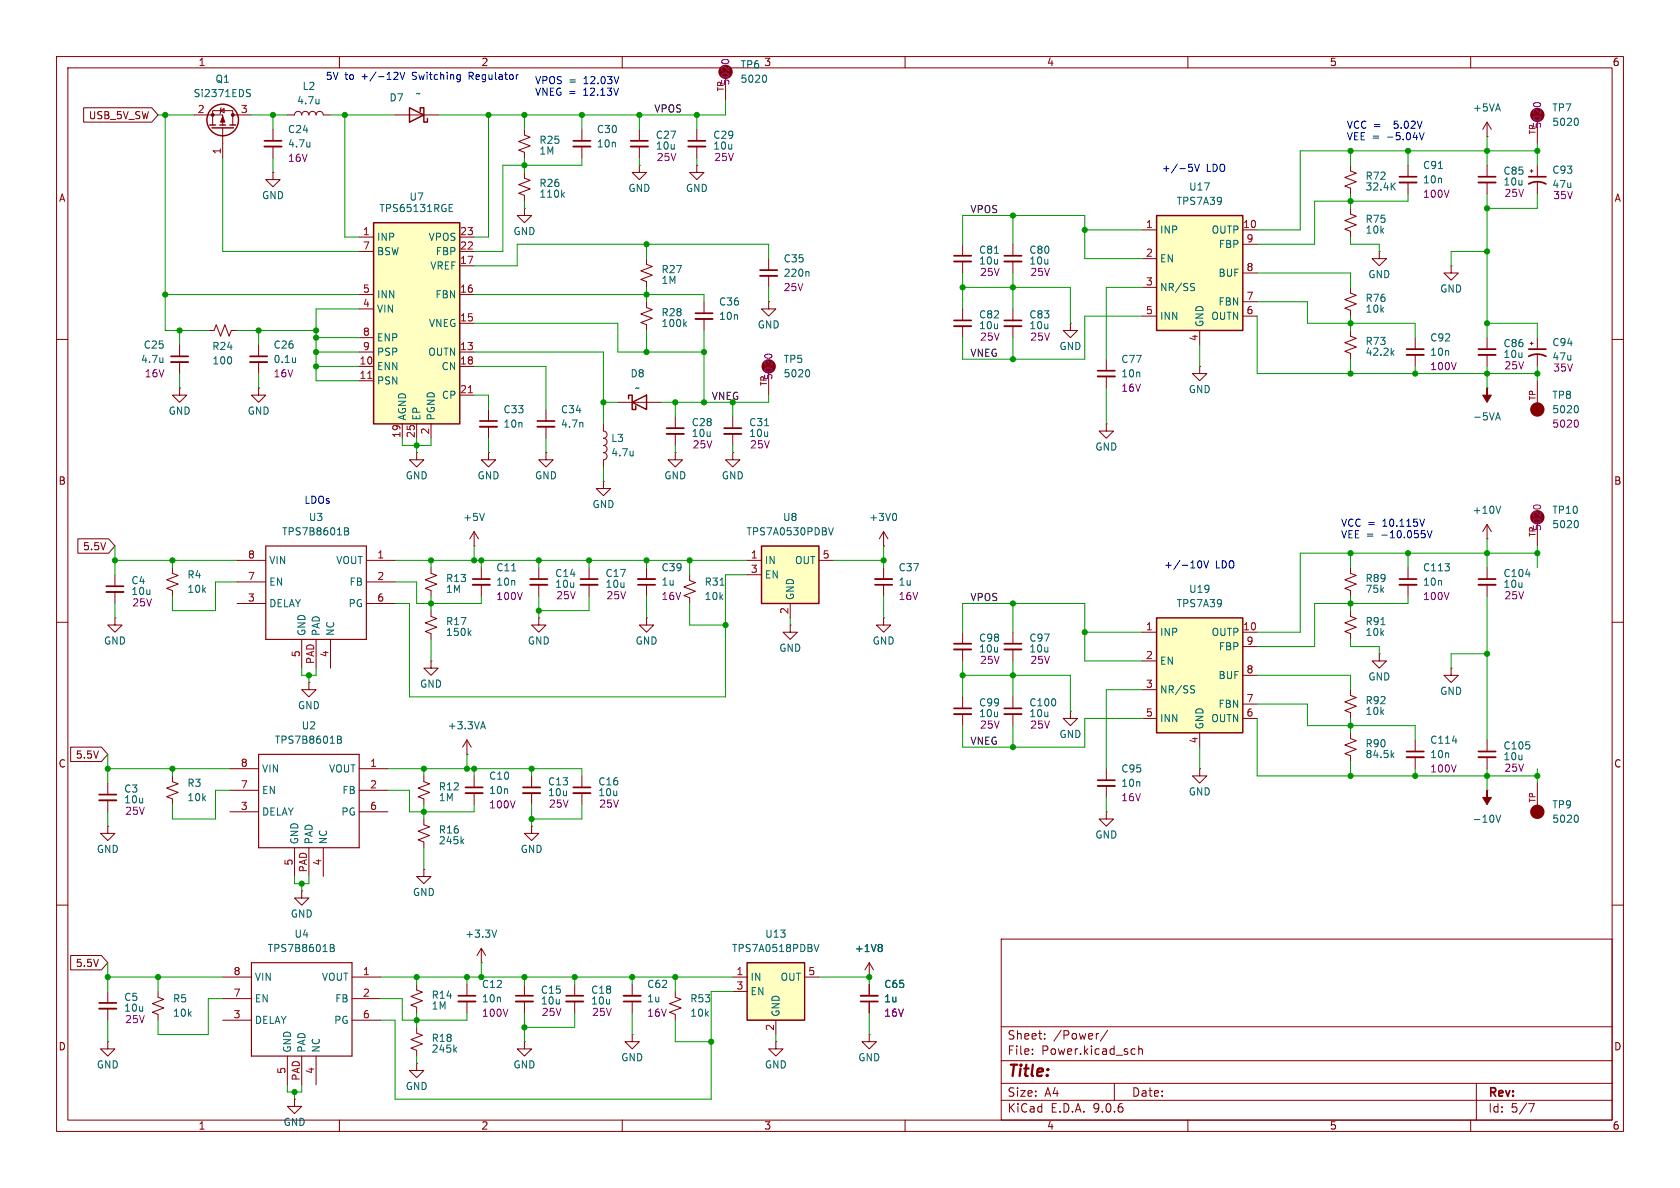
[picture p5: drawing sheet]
<svg xmlns="http://www.w3.org/2000/svg" width="297mm" height="210mm" viewBox="0 0 297 210" stroke-linecap="round" stroke-linejoin="round" font-family="sans-serif">
<g fill="none" stroke="#840000" stroke-width=".18">
<path d="M10 10h277v190h-277zM12 12h273v186h-273zM60 10v2M110 10v2M160 10v2M210 10v2M260 10v2M92.7 36.8v1.3h1.3l-1.3 1.3-1.3-1.3h1.3M92.7 36.8h.1M92.7 22.9v1l1 .4-2 .7 2 .8-2 .7 1 .4v1M92.7 30.5v1l1 .4-2 .7 2 .8-2 .8 1 .3v1.1M102.9 22.9v2"/>
<path d="M102.9 25.9v2M113 29.2v1.3h1.3l-1.3 1.3-1.2-1.3h1.2M113 29.2h.1M238.8 36.8v1l1 .4-2.1 .8 2.1 .8-2.1 .7 1.1 .4v1M238.8 29.2v1l1 .4-2.1 .8 2.1 .7-2.1 .8 1.1 .4v1M248.9 29.2v2M248.9 32.3v2M270.5 30.2h.5M270.8 30v.5M271.8 29.2v2M271.8 32.3v2M124.5 53.3v2.1"/>
<path d="M124.5 56.4v2M250.2 59.7v2M256.5 47v1.3h1.3l-1.3 1.2-1.2-1.2h1.2M256.5 47h.1M10 60h2M129.5 73.7v2M129.5 76.7v2M250.2 62.7v2.1M262.9 68.6h.1M271.8 67.3v5.1M285 60h2M262.9 95.3h.1"/>
<path d="M262.9 92.7l-.8 1.3M262.9 92.7l.8 1.3M262.9 92.7v2.6M271.8 91.4v5.1M10 110h2M139.7 110.5v1.3h1.3l-1.3 1.2-1.3-1.2h1.3M139.7 110.5h.1M238.8 100.3v1l1 .4-2.1 .8 2.1 .8-2.1 .7 1.1 .4v1M243.8 115.6v1.2h1.3l-1.3 1.3-1.2-1.3h1.2M243.8 115.6h.1M256.5 118.1v1.3h1.3l-1.3 1.3-1.2-1.3h1.2M256.5 118.1h.1"/>
<path d="M262.9 100.3v2.1M262.9 103.4v2M285 110h2M19 138.4v2.1M30.5 137.2v1l1 .4-2 .7 2 .8-2 .7 1 .4v1M54.6 120.7v1.2h1.3l-1.3 1.3-1.3-1.3h1.3M54.6 120.7h.1M74.9 137.2v1l1 .4-2 .7 2 .8-2 .7 1 .4v1M82.5 133.4h.1M82.5 130.8v2.6M82.5 130.8l-.7 1.3M82.5 130.8l.8 1.3"/>
<path d="M83.8 137.2v2M238.8 129.5v1.1l1 .3-2.1 .8 2.1 .8-2.1 .7 1.1 .4v1M238.8 121.9v1l1 .4-2.1 .8 2.1 .7-2.1 .8 1.1 .4v1M250.2 130.8v2M250.2 133.9v2M262.9 139.7h.1M271.8 138.4v5.1M19 146.1v1.2h1.3l-1.3 1.3-1.2-1.3h1.2M19 146.1h.1M19 141.5v2M53.3 157.5v1.3h1.3l-1.3 1.2-1.2-1.2h1.2M53.3 157.5h.1"/>
<path d="M74.9 144.8v1l1 .4-2 .7 2 .8-2 .8 1 .3v1.1M74.9 153.7v1.2h1.3l-1.3 1.3-1.2-1.3h1.2M74.9 153.7h.1M83.8 140.2v2M10 160h2M19 175.3v2M19 178.3v2M27.9 175.3v1l1.1 .4-2.1 .7 2.1 .8-2.1 .7 1 .4v1M39.4 172.7h5M39.4 176.5h5M62.2 172.7h5.1M62.2 176.5h5.1"/>
<path d="M73.7 174v1l1 .4-2.1 .7 2.1 .8-2.1 .8 1.1 .4v1M82.5 174v2M82.5 177v2.1M85.1 170.2h.1M85.1 167.6l-.8 1.3M85.1 167.6l.8 1.3M85.1 167.6v2.6M92.7 174v2M92.7 177v2.1M101.6 174v2M101.6 177v2.1M177 166h108v32h-108z"/>
<path d="M285 160h2M19 184.2v1.2h1.3l-1.3 1.3-1.2-1.3h1.2M19 184.2h.1M39.4 180.3h5M50.8 186.7v5.1M53.3 186.7v5.1M55.9 186.7v5.1M60 198v2M62.2 180.3h5.1M73.7 188v1.2h1.2l-1.2 1.3-1.3-1.3h1.3M73.7 188h.1M73.7 181.6v1l1 .4-2.1 .8 2.1 .7-2.1 .8 1.1 .4v1"/>
<path d="M110 198v2M160 198v2M177 194.5h108M177 191.5h108M177 187.5h108M177 181.5h108M182.5 186.3v.1M182.5 185.5v.1M184.7 183.6v.1M184.7 182.8v.1M194.2 182.7l-.2 .1M195.8 182.1l-1.3 2"/>
<path d="M197 191.5v3M200.2 185.4l.5 .1M200.7 186.3l-.5 .1M201.3 185.5l.2-.1 .4 .1 .1 .9M201.3 184.9v1.5M210 198v2M260 198v2M261 191.5v6.5M270.2 195.1h1l-.6 1.5"/>
</g>
<path d="M44.4 170.2h17.8v16.5h-17.8z" fill="none" stroke="#840000" stroke-width=".2"/>
<g fill="none" stroke="#006464" stroke-width=".18">
<path d="M99.4 34.4l.4 .5M99.8 34l-.5 .5M246.1 32.9l.6 .7M246.7 32.3l-.8 .8M254.3 29.8h.7M135.2 75.3h.7M264.5 73.9h.6M264.8 73l.4 1.2M278.7 71.7a.79 .79 0 0 1 0 1.3M265.3 89.5l-.4 1.2M278.7 92a.79 .79 0 0 1 0 1.3M269.7 101.5h.8"/>
<path d="M85.1 128.5h.6M85.4 127.6l.4 1.2M246.1 133.4l.3 .5M246.4 133.1l-.5 .5M256.8 131h.8M81.6 148.7l.4 .5M82 148.3l-.5 .5M264.5 144.1l.4 1.3 .4-1.3M278.7 144.1a.79 .79 0 0 1 0 1.3M58.4 166.9l.6 .2 .1 .2-.3 .3M58.4 167.6h.4M58.8 167.6l.3 .2v.3l-.7 .1"/>
<path d="M87.8 164.4l-.4 1.3M80.4 185.5l.3 .5M80.7 185.2l-.5 .4"/>
</g>
<g fill="none" stroke="#840000" stroke-width=".3">
<path d="M101.3 24.9h3.1M247.4 31.2h3M270.3 32.5a3.2 3.2 0 0 1 3 0M270.3 31.2h3M122.9 55.4h3.1M128 75.7h3.1M248.7 61.7h3M261.4 102.4h3M82.3 139.2h3M248.7 132.8h3M17.5 140.5h3.1M17.5 177.3h3.1"/>
<path d="M81 176h3.1M91.2 176h3M100.1 176h3"/>
</g>
<g fill="none" stroke="#840000" stroke-width=".33">
<path d="M101.3 25.9h3.1M247.4 32.3h3M122.9 56.4h3.1M128 76.7h3.1M248.7 62.7h3M261.4 103.4h3M248.7 133.9h3M17.5 141.5h3.1M82.3 140.2h3M17.5 178.3h3.1M81 177h3.1M91.2 177h3"/>
<path d="M100.1 177h3"/>
</g>
<path d="M278.7 74.2a.79 .79 0 0 1 0 1.3M271.1 89.6a.79 .79 0 0 1 1.3 0" fill="none" stroke="#840084" stroke-width=".18"/>
<g fill="#840000" stroke="#840000" stroke-width=".18">
<path d="M262.9 68.6v1.3h.8l-.8 1.2-.8-1.2h.8z"/>
<path d="M262.9 139.7v1.3h.8l-.8 1.2-.8-1.2h.8z"/>
</g>
<g fill="none" stroke="#840000" stroke-width="1.3">
<circle cx="271.8" cy="72.4" r=".63"/>
<circle cx="271.8" cy="143.5" r=".63"/>
</g>
<path d="M134.6 96.5h10.2v10.2h-10.2z" fill="#ffffc2"/>
<path d="M134.6 96.5h10.2v10.2h-10.2z" fill="none" stroke="#840000" stroke-width=".25"/>
<g fill="none" stroke="#840000" stroke-width=".18">
<path d="M113 22.9v2M113 25.9v2M123.2 29.2v1.3h1.3l-1.3 1.3-1.3-1.3h1.3M123.2 29.2h.1M123.2 22.9v2M123.2 25.9v2M262.9 24.1h.1M262.9 21.6v2.5M262.9 29.2v2M262.9 32.3v2M262.9 21.6l-.8 1.3M262.9 21.6l.8 1.3"/>
<path d="M262.9 59.7v2M271.8 59.7v2M262.9 62.7v2.1M270.5 60.7h.5M270.8 60.5v.5M271.8 62.7v2.1M73.7 80v1.3h1.2l-1.2 1.3-1.3-1.3h1.3M73.7 80h.1M132.1 99.1h2.5M144.8 99.1h2.5M132.1 101.6h2.5M139.7 106.7v2.5"/>
<path d="M156.2 109.2v1.3h1.3l-1.3 1.3-1.3-1.3h1.3M156.2 109.2h.1M238.8 108v1l1 .3-2.1 .8 2.1 .8-2.1 .7 1.1 .4v1M40.6 135.9h5.1M40.6 139.7h5.1M63.5 135.9h5.1M63.5 139.7h5.1M94 137.2v2M102.9 137.2v2M262.9 130.8v2M262.9 133.9v2M40.6 143.5h5.1"/>
<path d="M52.1 149.9v5M54.6 149.9v5M57.1 149.9v5M63.5 143.5h5.1M94 146.1v1.2h1.2l-1.2 1.3-1.3-1.3h1.3M94 146.1h.1M94 140.2v2M102.9 140.2v2M111.8 174v2M111.8 177v2.1M119.4 175.3v1l1 .4-2 .7 2 .8-2 .7 1 .4v1M153.7 172.7h.1"/>
<path d="M153.7 170.2l-.8 1.3M153.7 170.2l.7 1.3M153.7 170.2v2.5M153.7 174v2M153.7 177v2.1M92.7 184.2v1.2h1.3l-1.3 1.3-1.3-1.3h1.3M92.7 184.2h.1M111.8 182.9v1.3h1.2l-1.2 1.2-1.3-1.2h1.3M111.8 182.9h.1M153.7 182.9v1.3h1.2l-1.2 1.2-1.3-1.2h1.3M153.7 182.9h.1"/>
</g>
<path d="M146.5 93.3l.4 1.3 .4-1.3M244.1 110.4h.8M59.7 130.1l.6 .1v.3l-.2 .2M59.7 130.7h.4M60.1 130.7l.3 .3-.1 .3-.6 .1M155.7 166.9l.3 .3-.3 .3 .3 .2v.3l-.3 .2" fill="none" stroke="#006464" stroke-width=".18"/>
<path d="M111.5 24.9h3.1M121.7 24.9h3M261.4 31.2h3M261.4 61.7h3M270.3 63a3.2 3.2 0 0 1 3 0M270.3 61.7h3M92.5 139.2h3M101.3 139.2h3.1M261.4 132.8h3M110.2 177h3.1M152.1 177h3.1" fill="none" stroke="#840000" stroke-width=".3"/>
<path d="M111.5 25.9h3.1M121.7 25.9h3M261.4 32.3h3M261.4 62.7h3M261.4 133.9h3M92.5 140.2h3M101.3 140.2h3.1M110.2 176h3.1M152.1 176h3.1" fill="none" stroke="#840000" stroke-width=".33"/>
<path d="M45.7 133.4h17.8v16.5h-17.8z" fill="none" stroke="#840000" stroke-width=".2"/>
<path d="M132.1 170.2h10.1v10.1h-10.1z" fill="#ffffc2"/>
<path d="M72.4 19.1l2.5 1.2-2.5 1.3zM74.3 19.7v-.6h.6v2.5h.7v-.6M111.1 70.5v-.6h.7v2.5h.6v-.6M111.8 71.1l2.5-1.2v2.5zM132.1 170.2h10.1v10.1h-10.1z" fill="none" stroke="#840000" stroke-width=".25"/>
<g fill="none" stroke="#840000" stroke-width=".18">
<path d="M128.3 12.7v5.1M69.8 20.3h7.7M271.8 20.3v5.1M114.3 45.7v1l1 .4-2 .8 2 .7-2 .8 1 .4v1M114.3 53.3v1.1l1 .3-2 .8 2 .8-2 .7 1 .4v1M238.8 50.8v1l1 .4-2.1 .8 2.1 .7-2.1 .8 1.1 .4v1M238.8 58.4v1l1 .4-2.1 .8 2.1 .7-2.1 .8 1.1 .4v1M243.8 44.5v1.2h1.3l-1.3 1.3-1.2-1.3h1.2M243.8 44.5h.1M86.4 72.4v2M86.4 75.4v2.1M96.5 72.4v2"/>
<path d="M96.5 75.4v2.1M106.7 74.9v1.3a.64 .64 0 0 1 .6 .6 .64 .64 0 0 1-.6 .7 .64 .64 0 0 1 .6 .6 .64 .64 0 0 1-.6 .6 .64 .64 0 0 1 .6 .7 .64 .64 0 0 1-.6 .6M109.2 71.1h7.6M119.4 73.7v2M119.4 76.7v2M41.9 99.1h5.1M64.8 99.1h5M83.8 96.5h.1M83.8 94l-.7 1.3M83.8 94l.8 1.3M83.8 94v2.5M86.4 80v1.3h1.2l-1.2 1.3-1.3-1.3h1.3"/>
<path d="M86.4 80h.1M96.5 80v1.3h1.3l-1.3 1.3-1.3-1.3h1.3M96.5 80h.1M106.7 85.1v1.3h1.2l-1.2 1.2-1.3-1.2h1.3M106.7 85.1h.1M106.7 80a.64 .64 0 0 1 .6 .6 .64 .64 0 0 1-.6 .7v1.3M119.4 80v1.3h1.2l-1.2 1.3-1.3-1.3h1.3M119.4 80h.1M129.5 80v1.3h1.3l-1.3 1.3-1.2-1.3h1.2M129.5 80h.1M20.3 109.2v1.3h1.3l-1.3 1.3-1.3-1.3h1.3M20.3 109.2h.1"/>
<path d="M20.3 101.6v2M20.3 104.6v2.1M30.5 100.3v1l1 .4-2 .8 2 .8-2 .7 1 .4v1M41.9 102.9h5.1M41.9 106.7h5.1M53.3 113v5.1M55.9 113v5.1M58.4 113v5.1M64.8 102.9h5M64.8 106.7h5M248.9 100.3v2.1M248.9 103.4v2"/>
<path d="M129.5 172.7h2.6M129.5 175.3h2.6M142.2 172.7h2.6M52.1 194.3v1.3h1.2l-1.2 1.3-1.3-1.3h1.3M52.1 194.3h.1M137.2 184.2v1.2h1.2l-1.2 1.3-1.3-1.3h1.3M137.2 184.2h.1M137.2 180.3v2.6"/>
</g>
<g fill="none" stroke="#006464" stroke-width=".18">
<path d="M135.2 13.3a.79 .79 0 0 1 0 1.2M278.7 20.9a.79 .79 0 0 1 0 1.3M121 57.2l.4 .5M121.4 56.9l-.5 .5M103 74.7v.8M111.9 79.7v.9M246.1 62.3l.3 .5M246.4 62l-.5 .4M60.9 93.3l.6 .1 .1 .3-.2 .2M60.9 93.9h.5M61.4 93.9l.3 .2-.1 .3-.7 .2M85.6 90.7l-.4 1.3"/>
<path d="M111.9 80.5h.1M143.9 166.9l.5 1.3 .4-1.3"/>
</g>
<path d="M127.6 10.8a.79 .79 0 0 1 1.2 0M271.1 18.4a.79 .79 0 0 1 1.3 0" fill="none" stroke="#840084" stroke-width=".18"/>
<path d="M84.8 74.4h3.1M95 74.4h3M117.9 75.7h3M18.8 103.6h3M247.4 102.4h3" fill="none" stroke="#840000" stroke-width=".3"/>
<path d="M84.8 75.4h3.1M95 75.4h3M117.9 76.7h3M18.8 104.6h3M247.4 103.4h3" fill="none" stroke="#840000" stroke-width=".33"/>
<path d="M47 96.5h17.8v16.5h-17.8z" fill="none" stroke="#840000" stroke-width=".2"/>
<path d="M66 39.4h15.3v35.5h-15.3z" fill="#ffffc2"/>
<g fill="none" stroke="#840000" stroke-width=".25">
<path d="M37.1 22.1h1M37.5 22.6h3.8M38.9 22.1h1M40.6 22.1h1.1M66 39.4h15.3v35.5h-15.3z"/>
<circle cx="39.4" cy="21.2" r="2.79"/>
</g>
<g fill="none" stroke="#840000" stroke-width=".18">
<path d="M39 19.6l.6-.4v.7zM39.1 19.1l-.1 .1v.7l-.1 .2M34.3 20.3h5.1v1.8M37.6 22.1v-2.5h3.5v2.5M39.4 22.6v5.3M41.1 20.3h3.3M48.3 30.5v1.3h1.2l-1.2 1.2-1.3-1.2h1.3M48.3 30.5h.1M48.3 22.9v2M48.3 25.9v2M50.8 20.3h1.3a.64 .64 0 0 1 .6-.6 .64 .64 0 0 1 .6 .6 .64 .64 0 0 1 .7-.6 .64 .64 0 0 1 .6 .6 .64 .64 0 0 1 .6-.6 .64 .64 0 0 1 .7 .6 .64 .64 0 0 1 .6-.6 .64 .64 0 0 1 .6 .6h1.3M36.8 58.4h1l.4-1 .8 2 .8-2 .7 2 .4-1h1"/>
<path d="M63.5 41.9h2.5M63.5 44.5h2.5M63.5 52.1h2.5M63.5 54.6h2.5M63.5 59.7h2.5M81.3 41.9h2.5M81.3 44.5h2.5M81.3 52.1h2.5M81.3 47h2.5M81.3 57.2h2.5M31.7 68.6v1.3h1.3l-1.3 1.2-1.2-1.2h1.2M31.7 68.6h.1"/>
<path d="M31.7 61v2M31.7 64v2M45.7 68.6v1.3h1.3l-1.3 1.2-1.3-1.2h1.3M45.7 68.6h.1M45.7 61v2M45.7 64v2M63.5 62.2h2.5M63.5 64.8h2.5M63.5 67.3h2.5M71.1 74.9v2.6M73.7 74.9v2.6M76.2 74.9v2.6"/>
<path d="M81.3 62.2h2.5M81.3 64.8h2.5M81.3 69.9h2.5M76.2 100.3v1l1 .4-2 .8 2 .8-2 .7 1 .4v1M76.2 108v1l1 .3-2 .8 2 .8-2 .7 1 .4v1M76.2 116.8v1.3h1.3l-1.3 1.3-1.3-1.3h1.3M76.2 116.8h.1M85.1 100.3v2.1M85.1 103.4v2M95.2 109.2v1.3h1.3l-1.3 1.3-1.2-1.3h1.2M95.2 109.2h.1M95.2 100.3v2.1"/>
<path d="M95.2 103.4v2M104.1 100.3v2.1M104.1 103.4v2M114.3 109.2v1.3h1.3l-1.3 1.3-1.3-1.3h1.3M114.3 109.2h.1M114.3 100.3v2.1M114.3 103.4v2M121.9 101.6v1l1 .4-2 .8 2 .7-2 .8 1 .4v1M156.2 100.3v2.1M156.2 103.4v2"/>
</g>
<path d="M65 66.9h.7M82.8 69.4h.7" fill="none" stroke="#a90000" stroke-width=".18"/>
<g fill="none" stroke="#006464" stroke-width=".18">
<path d="M43.8 16.4l.3 .1 .2 .3-.3 .3h-.3M43.8 15.8l.5 .1M56.4 17.5v.9M56.4 18.2l-.1 .1M54.8 25.1v.9M54.8 25.9h-.1M79.4 36.7h.4M79.4 37.4h.6M79.4 36.1h.6M28.8 63.2v.9M28.8 64h-.1M52.2 63.2v.9"/>
<path d="M52.2 64h.1M82.9 111.9l.4 .4M83.3 111.5l-.5 .5M90.5 100.9h.7M127.3 103.4h.7"/>
</g>
<path d="M46.7 24.9h3.1M30.2 63h3.1M44.2 63h3M83.6 102.4h3M93.7 102.4h3.1M102.6 102.4h3.1M112.8 103.4h3M154.7 103.4h3" fill="none" stroke="#840000" stroke-width=".3"/>
<path d="M46.7 25.9h3.1M30.2 64h3.1M44.2 64h3M83.6 103.4h3M93.7 103.4h3.1M102.6 103.4h3.1M112.8 102.4h3M154.7 102.4h3" fill="none" stroke="#840000" stroke-width=".33"/>
<g fill="#840000" stroke="#840000" stroke-width=".18">
<path d="M39.4 20.6l.4 1h-.8z"/>
<circle cx="41.1" cy="20.3" r=".25"/>
<circle cx="37.6" cy="20.3" r=".25"/>
</g>
<path d="M204.5 38.1h15.2v20.3h-15.2z" fill="#ffffc2"/>
<path d="M204.5 38.1h15.2v20.3h-15.2z" fill="none" stroke="#840000" stroke-width=".25"/>
<g fill="none" stroke="#840000" stroke-width=".18">
<path d="M170.2 43.2v2M170.2 46.2v2.1M170.2 54.6v2M170.2 57.7v2M179.1 43.2v2M179.1 46.2v2.1M179.1 54.6v2M179.1 57.7v2M189.2 57.2v1.2h1.3l-1.3 1.3-1.2-1.3h1.2M189.2 57.2h.1M201.9 40.6h2.6M201.9 45.7h2.6"/>
<path d="M201.9 50.8h2.6M201.9 55.9h2.6M212.1 58.4v2.6M219.7 40.6h2.5M219.7 55.9h2.5M219.7 43.2h2.5M219.7 48.3h2.5M219.7 53.3h2.5M195.6 74.9v1.3h1.2l-1.2 1.3-1.3-1.3h1.3M195.6 74.9h.1M195.6 63.5v2M195.6 66.5v2.1"/>
<path d="M212.1 64.8v1.2h1.3l-1.3 1.3-1.3-1.3h1.3M212.1 64.8h.1M156.2 96.5h.1M156.2 94l-.8 1.3M156.2 94l.8 1.3M156.2 94v2.5M179.1 111.8v2M179.1 114.8v2M170.2 123.2v2M170.2 126.2v2.1M179.1 123.2v2M179.1 126.2v2.1"/>
<path d="M189.2 125.7v1.3h1.3l-1.3 1.3-1.2-1.3h1.2M189.2 125.7h.1"/>
</g>
<path d="M175.8 44.8h.7M210.7 50.7l.4 .1 .1 .3-.3 .3h-.3M210.7 50.1l.5 .1M158.2 90.7a.79 .79 0 0 1 0 1.3" fill="none" stroke="#006464" stroke-width=".18"/>
<path d="M168.7 45.2h3M168.7 56.6h3M177.5 45.2h3.1M177.5 56.6h3.1M194.1 65.5h3M177.5 113.8h3.1M168.7 125.2h3M177.5 125.2h3.1" fill="none" stroke="#840000" stroke-width=".3"/>
<path d="M168.7 46.2h3M168.7 57.7h3M177.5 46.2h3.1M177.5 57.7h3.1M194.1 66.5h3M177.5 114.8h3.1M168.7 126.2h3M177.5 126.2h3.1" fill="none" stroke="#840000" stroke-width=".33"/>
<path d="M204.5 109.2h15.2v20.3h-15.2z" fill="#ffffc2"/>
<path d="M204.5 109.2h15.2v20.3h-15.2z" fill="none" stroke="#840000" stroke-width=".25"/>
<g fill="none" stroke="#840000" stroke-width=".18">
<path d="M14.8 19h12l1.1 1.3-1.1 1.3h-12zM135.9 53.3v1.3h1.3l-1.3 1.3-1.3-1.3h1.3M135.9 53.3h.1M135.9 45.7v2.1M135.9 48.8v2M135.9 64.8v5.1M13.8 95.2h5.4l1.1 1.3-1.1 1.3h-5.4zM170.2 111.8v2M170.2 114.8v2M201.9 111.8h2.6M201.9 116.8h2.6M219.7 111.8h2.5"/>
<path d="M219.7 114.3h2.5M219.7 119.4h2.5M12.5 132.1h5.4l1.1 1.3-1.1 1.2h-5.4zM195.6 135.9v2M195.6 138.9v2.1M201.9 121.9h2.6M201.9 127h2.6M212.1 135.9v1.3h1.3l-1.3 1.2-1.3-1.2h1.3M212.1 135.9h.1M212.1 129.5v2.6M219.7 127h2.5M219.7 124.5h2.5"/>
<path d="M195.6 143.5v1.3h1.2l-1.2 1.3-1.3-1.3h1.3M195.6 143.5h.1M12.5 168.9h5.4l1.1 1.3-1.1 1.3h-5.4zM153.7 172.7h.1M153.7 174v2M153.7 177v2.1"/>
</g>
<path d="M142.8 48l.2 .2v.6M142.8 65.3a.79 .79 0 0 1 0 1.3M210.7 121.8l.4 .2 .1 .3-.3 .2h-.3M210.7 121.2l.5 .1M155.7 166.9l.3 .3-.3 .3 .3 .2v.3l-.3 .2" fill="none" stroke="#006464" stroke-width=".18"/>
<path d="M134.4 47.8h3M168.7 113.8h3M194.1 137.9h3" fill="none" stroke="#840000" stroke-width=".3"/>
<path d="M134.4 48.8h3M168.7 114.8h3M194.1 138.9h3" fill="none" stroke="#840000" stroke-width=".33"/>
<path d="M135.2 62.9a.79 .79 0 0 1 1.3 0" fill="none" stroke="#840084" stroke-width=".18"/>
<g fill="none" stroke="#009600" stroke-width=".18">
<path d="M128.3 17.8v2.5h-50.8M27.9 20.3h6.4M29.2 20.3v38.1h7.6M39.4 27.9v16.6h24.1M44.4 20.3h6.4M48.3 20.3v2.6M48.3 27.9v2.6M58.4 20.3h11.4M61 20.3v21.6h2.5M86.4 20.3v21.6h-2.6M92.7 20.3v2.6M92.7 27.9v2.6"/>
<path d="M92.7 35.6v1.2M102.9 27.9v1.3h-14v15.3h-5.1M102.9 20.3v2.6M113 20.3v2.6M113 27.9v1.3M123.2 20.3v2.6M123.2 27.9v1.3M179.1 38.1v5.1M238.8 26.7v2.5M238.8 34.3v2.5M248.9 26.7v2.5M248.9 34.3v1.3h-16.5v7.6h-10.2"/>
<path d="M262.9 24.1v5.1M262.9 34.3v25.4M271.8 25.4v3.8M271.8 34.3v2.5h-8.9M271.8 26.7h-41.9v13.9h-7.7M29.2 52.1h34.3M31.7 58.4v2.6M41.9 58.4h14M45.7 58.4v2.6M55.9 59.7h7.6M63.5 54.6h-7.6v12.7h7.6M83.8 57.2h25.4v5h15.3"/>
<path d="M83.8 52.1h40.7v1.2M114.3 43.2v2.5M114.3 50.8v2.5M114.3 58.4v3.8M124.5 58.4v12.7M135.9 45.7v-2.5h-44.5v3.8h-7.6M135.9 50.8v2.5M170.2 43.2v-5.1h21.6v7.6h10.1M170.2 50.8h19v6.4M170.2 48.3v6.3M179.1 48.3v6.3M179.1 59.7v3.8"/>
<path d="M191.8 40.6h10.1M201.9 55.9h-10.1v7.6h-21.6v-3.8M201.9 50.8h-6.3v12.7M222.2 55.9v10.1h49.6M222.2 53.3h8.9v3.9h19.1v2.5M222.2 48.3h16.6v2.5M238.8 41.9v1.3h5v1.3M238.8 55.9v2.5M262.9 57.2h8.9v2.5M262.9 44.5h-6.4v2.5M31.7 66v2.6M45.7 66v2.6"/>
<path d="M55.9 62.2h7.6M55.9 64.8h7.6M71.1 77.5v1.2h5.1v-1.2M73.7 77.5v2.5M83.8 64.8h12.7v7.6M83.8 62.2h22.9v12.7M83.8 69.9h2.6v2.5M86.4 77.5v2.5M96.5 77.5v2.5M106.7 71.1h2.5M119.4 71.1v2.6M119.4 78.7v1.3"/>
<path d="M129.5 71.1v2.6M129.5 78.7v1.3M135.9 69.9v1.2h-19.1M195.6 68.6v6.3M212.1 61v3.8M238.8 63.5v2.5M250.2 64.8v1.2M262.9 64.8v3.8M271.8 64.8v2.5M20.3 99.1h21.6M20.3 96.5v5.1M30.5 99.1v1.2"/>
<path d="M69.8 99.1h62.3M76.2 99.1v1.2M83.8 96.5v2.6M85.1 99.1v1.2M95.2 99.1v1.2M104.1 99.1v1.2M106.7 82.6v2.5M114.3 99.1v1.2M121.9 99.1v2.5M147.3 99.1h8.9M156.2 96.5v3.8M238.8 97.8v2.5"/>
<path d="M248.9 97.8v2.5M262.9 95.3v5M271.8 97.8h-41.9v14h-7.7M271.8 96.5v3.8M20.3 106.7v2.5M41.9 102.9h-3.8v5.1h-7.6v-2.6M53.3 118.1v1.3h2.6v-1.3M54.6 119.4v1.3M69.8 102.9h3.9v3.8h11.4v-1.3M76.2 105.4v2.6M76.2 113v3.8M95.2 105.4v3.8"/>
<path d="M104.1 105.4v2.6h-8.9M114.3 105.4v3.8M121.9 106.7v3.8h6.4M132.1 101.6h-3.8v21.6h-55.9v-16.5h-2.6M139.7 109.2v1.3M156.2 105.4v3.8M170.2 111.8v-5.1h21.6v10.1h10.1M170.2 119.4h19v6.3M170.2 116.8v6.4M179.1 106.7v5.1M179.1 116.8v6.4M191.8 111.8h10.1"/>
<path d="M222.2 119.4h16.6v2.5M238.8 105.4v2.6M238.8 113v1.3h5v1.3M248.9 105.4v1.3h-16.5v7.6h-10.2M262.9 105.4v25.4M262.9 115.6h-6.4v2.5M19 133.4v5M19 135.9h21.6M30.5 135.9v1.3M40.6 139.7h-2.5v5.1h-7.6v-2.6M68.6 139.7h3.8v3.8h11.4v-1.3M68.6 135.9h34.3v1.3"/>
<path d="M74.9 135.9v1.3M82.5 133.4v2.5M83.8 135.9v1.3M94 135.9v1.3M179.1 128.3v3.8M201.9 127h-10.1v5.1h-21.6v-3.8M201.9 121.9h-6.3v14M212.1 132.1v3.8M222.2 124.5h8.9v3.8h19.1v2.5M222.2 127v10.2h49.6M238.8 127v2.5M238.8 134.6v2.6"/>
<path d="M250.2 135.9v1.3M262.9 135.9v3.8M271.8 135.9v2.5M19 143.5v2.6M52.1 154.9v1.3h2.5v-1.3M53.3 156.2v1.3M74.9 142.2v2.6M74.9 149.9v3.8M94 142.2v3.9M102.9 142.2v2.6h-8.9M195.6 141v2.5M19 170.2v5.1"/>
<path d="M19 172.7h20.4M27.9 172.7v2.6M39.4 176.5h-2.6v6.4h-8.9v-2.6M67.3 172.7h62.2M67.3 176.5h3.8v3.8h11.4v-1.2M73.7 172.7v1.3M73.7 179.1v2.5M82.5 172.7v1.3M85.1 170.2v2.5M92.7 172.7v1.3M92.7 179.1v5.1M101.6 172.7v1.3"/>
<path d="M101.6 179.1v2.5h-8.9M111.8 172.7v1.3M111.8 179.1v3.8M119.4 172.7v2.6M129.5 175.3h-3.8v19h-55.9v-14h-2.5M144.8 172.7h8.9v1.3M153.7 179.1v3.8M19 180.3v3.9M50.8 191.8v1.2h2.5v-1.2M52.1 193v1.3M73.7 186.7v1.3M119.4 180.3v3.9h6.3"/>
<path d="M137.2 182.9v1.3"/>
</g>
<g fill="none" stroke="#0000c2" stroke-width=".18">
<path d="M69.8 12.8h.4l.2 .3-.8 .9h.8M70.7 12.8l.4 1.2 .5-1.2M81.2 13.2l.2 .1M81.4 13.2v1l-.2 .2M81.4 14h-.2M91.5 13.2h.1M210.8 29h-.6l-.1 .6 .2-.1 .4 .1 .1 .2v.4l-.2 .1-.5-.1M211.2 29l.4 1.3 .4-1.3M250.9 23.4l.4 1.3 .5-1.3M211.8 99.3l.2-.2a.68 .68 0 0 1 .5 .7 .68 .68 0 0 1-.5 .6l-.2-.1-.1-.4zM212.8 99.1l.4 1.3 .5-1.3M251.8 91.8l-.4 1.2"/>
<path d="M252.3 93.8l.4 1.3 .5-1.3"/>
</g>
<g fill="#009600" stroke="#009600" stroke-width=".18">
<circle cx="92.7" cy="172.7" r=".46"/>
<circle cx="94" cy="144.8" r=".46"/>
<circle cx="82.5" cy="135.9" r=".46"/>
<circle cx="83.8" cy="135.9" r=".46"/>
<circle cx="82.5" cy="172.7" r=".46"/>
<circle cx="85.1" cy="172.7" r=".46"/>
<circle cx="73.7" cy="180.3" r=".46"/>
<circle cx="94" cy="135.9" r=".46"/>
<circle cx="101.6" cy="172.7" r=".46"/>
<circle cx="92.7" cy="181.6" r=".46"/>
<circle cx="74.9" cy="143.5" r=".46"/>
<circle cx="74.9" cy="135.9" r=".46"/>
<circle cx="53.3" cy="156.2" r=".46"/>
<circle cx="52.1" cy="193" r=".46"/>
<circle cx="73.7" cy="172.7" r=".46"/>
<circle cx="54.6" cy="119.4" r=".46"/>
<circle cx="27.9" cy="172.7" r=".46"/>
<circle cx="19" cy="135.9" r=".46"/>
<circle cx="30.5" cy="135.9" r=".46"/>
<circle cx="19" cy="172.7" r=".46"/>
<circle cx="119.4" cy="172.7" r=".46"/>
<circle cx="153.7" cy="172.7" r=".46"/>
<circle cx="111.8" cy="172.7" r=".46"/>
<circle cx="125.7" cy="184.2" r=".46"/>
<circle cx="248.9" cy="97.8" r=".46"/>
<circle cx="238.8" cy="97.8" r=".46"/>
<circle cx="262.9" cy="57.2" r=".46"/>
<circle cx="262.9" cy="66" r=".46"/>
<circle cx="238.8" cy="66" r=".46"/>
<circle cx="250.2" cy="66" r=".46"/>
<circle cx="271.8" cy="97.8" r=".46"/>
<circle cx="262.9" cy="97.8" r=".46"/>
<circle cx="271.8" cy="66" r=".46"/>
<circle cx="238.8" cy="128.3" r=".46"/>
<circle cx="238.8" cy="106.7" r=".46"/>
<circle cx="238.8" cy="26.7" r=".46"/>
<circle cx="248.9" cy="26.7" r=".46"/>
<circle cx="238.8" cy="35.6" r=".46"/>
<circle cx="238.8" cy="57.2" r=".46"/>
<circle cx="262.9" cy="36.8" r=".46"/>
<circle cx="262.9" cy="26.7" r=".46"/>
<circle cx="271.8" cy="26.7" r=".46"/>
<circle cx="262.9" cy="44.5" r=".46"/>
<circle cx="262.9" cy="115.6" r=".46"/>
<circle cx="271.8" cy="137.2" r=".46"/>
<circle cx="238.8" cy="137.2" r=".46"/>
<circle cx="250.2" cy="137.2" r=".46"/>
<circle cx="262.9" cy="137.2" r=".46"/>
<circle cx="92.7" cy="20.3" r=".46"/>
<circle cx="114.3" cy="43.2" r=".46"/>
<circle cx="114.3" cy="62.2" r=".46"/>
<circle cx="106.7" cy="71.1" r=".46"/>
<circle cx="119.4" cy="71.1" r=".46"/>
<circle cx="76.2" cy="99.1" r=".46"/>
<circle cx="20.3" cy="99.1" r=".46"/>
<circle cx="73.7" cy="78.7" r=".46"/>
<circle cx="92.7" cy="29.2" r=".46"/>
<circle cx="86.4" cy="20.3" r=".46"/>
<circle cx="61" cy="20.3" r=".46"/>
<circle cx="48.3" cy="20.3" r=".46"/>
<circle cx="85.1" cy="99.1" r=".46"/>
<circle cx="83.8" cy="99.1" r=".46"/>
<circle cx="76.2" cy="106.7" r=".46"/>
<circle cx="95.2" cy="108" r=".46"/>
<circle cx="95.2" cy="99.1" r=".46"/>
<circle cx="128.3" cy="110.5" r=".46"/>
<circle cx="114.3" cy="99.1" r=".46"/>
<circle cx="31.7" cy="58.4" r=".46"/>
<circle cx="30.5" cy="99.1" r=".46"/>
<circle cx="55.9" cy="59.7" r=".46"/>
<circle cx="55.9" cy="62.2" r=".46"/>
<circle cx="55.9" cy="64.8" r=".46"/>
<circle cx="45.7" cy="58.4" r=".46"/>
<circle cx="55.9" cy="58.4" r=".46"/>
<circle cx="29.2" cy="52.1" r=".46"/>
<circle cx="29.2" cy="20.3" r=".46"/>
<circle cx="191.8" cy="40.6" r=".46"/>
<circle cx="170.2" cy="50.8" r=".46"/>
<circle cx="179.1" cy="50.8" r=".46"/>
<circle cx="179.1" cy="63.5" r=".46"/>
<circle cx="179.1" cy="38.1" r=".46"/>
<circle cx="191.8" cy="111.8" r=".46"/>
<circle cx="179.1" cy="132.1" r=".46"/>
<circle cx="156.2" cy="99.1" r=".46"/>
<circle cx="179.1" cy="106.7" r=".46"/>
<circle cx="179.1" cy="119.4" r=".46"/>
<circle cx="170.2" cy="119.4" r=".46"/>
<circle cx="102.9" cy="20.3" r=".46"/>
<circle cx="113" cy="20.3" r=".46"/>
<circle cx="124.5" cy="62.2" r=".46"/>
<circle cx="124.5" cy="71.1" r=".46"/>
<circle cx="114.3" cy="52.1" r=".46"/>
<circle cx="123.2" cy="20.3" r=".46"/>
<circle cx="104.1" cy="99.1" r=".46"/>
<circle cx="129.5" cy="71.1" r=".46"/>
<circle cx="121.9" cy="99.1" r=".46"/>
</g>
<text font-size="2.8" fill="#840000" x="178" y="190.9">Title:</text>
<g font-size="2.1" fill="#840000">
<text x="178" y="184">Sheet:</text>
<text x="186.2" y="184">/Power/</text>
<text x="178" y="186.7">File:</text>
<text x="184.1" y="186.7">Power.kicad_sch</text>
<text x="178" y="196.9">KiCad</text>
<text x="178" y="194.1">Size:</text>
<text x="184.7" y="194.1">A4</text>
<text x="185.7" y="196.9">E.D.A.</text>
<text x="193.3" y="196.9">9.0.6</text>
<text x="200" y="194.1">Date:</text>
<text x="263" y="194.3">Rev:</text>
<text x="263" y="196.9">Id:</text>
<text x="267.1" y="196.9">5/7</text>
</g>
<g font-size="1.8" fill="#840000">
<text x="35" y="11.9">1</text>
<text x="85" y="11.9">2</text>
<text x="135" y="11.9">3</text>
<text x="185" y="11.9">4</text>
<text x="235" y="11.9">5</text>
<text x="285" y="11.9">6</text>
<text x="15.6" y="21.3">USB_5V_SW</text>
<text x="10.3" y="35.9">A</text>
<text x="285.3" y="35.9">A</text>
<text x="10.3" y="85.9">B</text>
<text x="285.3" y="85.9">B</text>
<text x="14.6" y="97.5">5.5V</text>
<text x="10.3" y="135.9">C</text>
<text x="13.3" y="134.3">5.5V</text>
<text x="285.3" y="135.9">C</text>
<text x="13.3" y="171.1">5.5V</text>
<text x="10.3" y="185.9">D</text>
<text x="285.3" y="185.9">D</text>
<text x="35" y="199.9">1</text>
<text x="85" y="199.9">2</text>
<text x="135" y="199.9">3</text>
<text x="185" y="199.9">4</text>
<text x="235" y="199.9">5</text>
<text x="285" y="199.9">6</text>
</g>
<g font-size="1.8" fill="#006464">
<text x="34.1" y="17.4">Si2371EDS</text>
<text x="38" y="14.8">Q1</text>
<text x="53.4" y="16.1">L2</text>
<text x="73.4" y="17.4">~</text>
<text x="130.8" y="12.3">TP6</text>
<text x="130.8" y="14.8">5020</text>
<text x="50.8" y="23.7">C24</text>
<text x="52.4" y="18.6">4.7u</text>
<text x="68.8" y="18.1">D7</text>
<text x="105.4" y="23.7">C30</text>
<text x="260.3" y="19.9">+5VA</text>
<text x="274.3" y="19.9">TP7</text>
<text x="274.3" y="22.5">5020</text>
<text x="50.8" y="26.3">4.7u</text>
<text x="95.3" y="27.5">1M</text>
<text x="95.3" y="25.6">R25</text>
<text x="105.4" y="26.3">10n</text>
<text x="115.8" y="24.7">C27</text>
<text x="126" y="24.7">C29</text>
<text x="46.2" y="35.4">GND</text>
<text x="72.3" y="35.7">U7</text>
<text x="95.3" y="33.2">R26</text>
<text x="95.3" y="35.2">110k</text>
<text x="111" y="34.1">GND</text>
<text x="121.2" y="34.1">GND</text>
<text x="210.1" y="33.9">U17</text>
<text x="241.3" y="33.9">32.4K</text>
<text x="241.3" y="32">R72</text>
<text x="251.5" y="30.1">C91</text>
<text x="251.5" y="32.6">10n</text>
<text x="265.7" y="31.1">C85</text>
<text x="274.3" y="30.9">C93</text>
<text x="67" y="37.7">TPS65131RGE</text>
<text x="90.7" y="41.8">GND</text>
<text x="205" y="41.5">INP</text>
<text x="207.9" y="36.4">TPS7A39</text>
<text x="214.1" y="41.5">OUTP</text>
<text x="241.3" y="41.5">10k</text>
<text x="241.3" y="39.6">R75</text>
<text x="66.5" y="42.8">INP</text>
<text x="66.5" y="45.3">BSW</text>
<text x="75.7" y="42.8">VPOS</text>
<text x="76" y="47.9">VREF</text>
<text x="76.9" y="45.3">FBP</text>
<text x="138.4" y="46.6">C35</text>
<text x="173" y="45.1">C81</text>
<text x="181.9" y="45.1">C80</text>
<text x="205" y="46.6">EN</text>
<text x="215.4" y="44">FBP</text>
<text x="66.5" y="52.9">INN</text>
<text x="76.9" y="52.9">FBN</text>
<text x="116.8" y="50.4">1M</text>
<text x="116.8" y="48.5">R27</text>
<text x="138.4" y="49.1">220n</text>
<text x="205" y="51.7">NR/SS</text>
<text x="215.3" y="49.1">BUF</text>
<text x="241.3" y="53.6">R76</text>
<text x="241.8" y="49.4">GND</text>
<text x="254.5" y="51.9">GND</text>
<text x="66.5" y="55.5">VIN</text>
<text x="75.7" y="58">VNEG</text>
<text x="116.8" y="56.1">R28</text>
<text x="116.8" y="58">100k</text>
<text x="127" y="54.2">C36</text>
<text x="127" y="56.7">10n</text>
<text x="133.9" y="58.3">GND</text>
<text x="173" y="56.5">C82</text>
<text x="181.9" y="56.5">C83</text>
<text x="205" y="56.7">INN</text>
<text x="213" y="57.9" transform="rotate(-90 213 57.9)">GND</text>
<text x="214" y="56.7">OUTN</text>
<text x="215.3" y="54.2">FBN</text>
<text x="241.3" y="55.5">10k</text>
<text x="24.8" y="64.4">4.7u</text>
<text x="25.3" y="61.8">C25</text>
<text x="37.4" y="62.1">R24</text>
<text x="37.5" y="64.6">100</text>
<text x="48.3" y="61.8">C26</text>
<text x="48.3" y="64.4">0.1u</text>
<text x="66.5" y="60.6">ENP</text>
<text x="66.5" y="63.1">PSP</text>
<text x="66.5" y="65.6">ENN</text>
<text x="75.6" y="63.1">OUTN</text>
<text x="78" y="65.6">CN</text>
<text x="138.4" y="64.4">TP5</text>
<text x="187.2" y="62.1">GND</text>
<text x="198.1" y="64.4">C77</text>
<text x="241.3" y="61.2">R73</text>
<text x="241.3" y="63.1">42.2k</text>
<text x="252.7" y="60.6">C92</text>
<text x="252.7" y="63.1">10n</text>
<text x="265.7" y="61.6">C86</text>
<text x="274.3" y="61.4">C94</text>
<text x="66.5" y="68.2">PSN</text>
<text x="78" y="70.7">CP</text>
<text x="111.4" y="66.9">D8</text>
<text x="112.2" y="69.4">~</text>
<text x="138.4" y="66.9">5020</text>
<text x="198.1" y="66.9">10n</text>
<text x="210.1" y="69.7">GND</text>
<text x="274.3" y="70.7">TP8</text>
<text x="29.7" y="73.5">GND</text>
<text x="43.7" y="73.5">GND</text>
<text x="72" y="74.4" transform="rotate(-90 72 74.4)">AGND</text>
<text x="74.5" y="74.4" transform="rotate(-90 74.5 74.4)">EP</text>
<text x="77.1" y="74.4" transform="rotate(-90 77.1 74.4)">PGND</text>
<text x="88.9" y="73.3">C33</text>
<text x="88.9" y="75.8">10n</text>
<text x="99.1" y="73.3">C34</text>
<text x="99.1" y="75.8">4.7n</text>
<text x="122.2" y="75.5">C28</text>
<text x="132.3" y="75.5">C31</text>
<text x="260.3" y="74.5">-5VA</text>
<text x="274.3" y="73.3">5020</text>
<text x="108" y="78.3">L3</text>
<text x="108" y="80.9">4.7u</text>
<text x="193.5" y="79.9">GND</text>
<text x="71.6" y="84.9">GND</text>
<text x="84.3" y="84.9">GND</text>
<text x="94.5" y="84.9">GND</text>
<text x="117.3" y="84.9">GND</text>
<text x="127.5" y="84.9">GND</text>
<text x="49.8" y="94.8">TPS7B8601B</text>
<text x="54.5" y="92.3">U3</text>
<text x="81.8" y="92.3">+5V</text>
<text x="104.6" y="90">GND</text>
<text x="131.9" y="94.8">TPS7A0530PDBV</text>
<text x="138.3" y="92.3">U8</text>
<text x="153.6" y="92.3">+3V0</text>
<text x="260.2" y="91">+10V</text>
<text x="274.3" y="91">TP10</text>
<text x="274.3" y="93.6">5020</text>
<text x="47.5" y="99.9">VIN</text>
<text x="59.3" y="99.9">VOUT</text>
<text x="87.6" y="101.2">C11</text>
<text x="116.8" y="101.2">C39</text>
<text x="135.1" y="99.9">IN</text>
<text x="140.4" y="99.9">OUT</text>
<text x="158.8" y="101.2">C37</text>
<text x="251.5" y="101.2">C113</text>
<text x="23.1" y="103.5">C4</text>
<text x="33" y="102.5">R4</text>
<text x="33" y="105">10k</text>
<text x="47.5" y="103.7">EN</text>
<text x="47.5" y="107.5">DELAY</text>
<text x="61.5" y="107.5">PG</text>
<text x="61.7" y="103.7">FB</text>
<text x="78.7" y="105">1M</text>
<text x="78.7" y="103.1">R13</text>
<text x="87.6" y="103.7">10n</text>
<text x="98.1" y="102.2">C14</text>
<text x="106.9" y="102.2">C17</text>
<text x="116.8" y="103.7">1u</text>
<text x="124.5" y="106.3">10k</text>
<text x="124.5" y="103.7">R31</text>
<text x="135.1" y="102.5">EN</text>
<text x="140.6" y="106.2" transform="rotate(-90 140.6 106.2)">GND</text>
<text x="158.8" y="103.7">1u</text>
<text x="207.9" y="107.5">TPS7A39</text>
<text x="210.1" y="105">U19</text>
<text x="241.3" y="105">75k</text>
<text x="241.3" y="103.1">R89</text>
<text x="251.5" y="103.7">10n</text>
<text x="265.7" y="102.2">C104</text>
<text x="54.2" y="112.5" transform="rotate(-90 54.2 112.5)">GND</text>
<text x="56.7" y="112.5" transform="rotate(-90 56.7 112.5)">PAD</text>
<text x="59.3" y="112.5" transform="rotate(-90 59.3 112.5)">NC</text>
<text x="78.7" y="110.7">R17</text>
<text x="78.7" y="112.6">150k</text>
<text x="173" y="113.6">C98</text>
<text x="181.9" y="113.6">C97</text>
<text x="205" y="112.6">INP</text>
<text x="214.1" y="112.6">OUTP</text>
<text x="241.3" y="112.6">10k</text>
<text x="241.3" y="110.7">R91</text>
<text x="18.3" y="114.1">GND</text>
<text x="93.2" y="114.1">GND</text>
<text x="112.3" y="114.1">GND</text>
<text x="137.7" y="115.4">GND</text>
<text x="154.2" y="114.1">GND</text>
<text x="205" y="117.7">EN</text>
<text x="215.4" y="115.2">FBP</text>
<text x="52.6" y="125.6">GND</text>
<text x="74.2" y="121.8">GND</text>
<text x="173" y="125.1">C99</text>
<text x="181.9" y="125.1">C100</text>
<text x="205" y="122.8">NR/SS</text>
<text x="215.3" y="120.2">BUF</text>
<text x="215.3" y="125.3">FBN</text>
<text x="241.3" y="124.7">R92</text>
<text x="241.8" y="120.5">GND</text>
<text x="254.5" y="123">GND</text>
<text x="48.5" y="131.7">TPS7B8601B</text>
<text x="53.2" y="129.1">U2</text>
<text x="79.1" y="129.1">+3.3VA</text>
<text x="187.2" y="130.7">GND</text>
<text x="205" y="127.9">INN</text>
<text x="213" y="129" transform="rotate(-90 213 129)">GND</text>
<text x="214" y="127.9">OUTN</text>
<text x="241.3" y="126.6">10k</text>
<text x="252.7" y="131.7">C114</text>
<text x="46.2" y="136.8">VIN</text>
<text x="58.1" y="136.8">VOUT</text>
<text x="198.1" y="136.8">C95</text>
<text x="241.3" y="132.3">R90</text>
<text x="241.3" y="134.2">84.5k</text>
<text x="252.7" y="134.2">10n</text>
<text x="265.7" y="132.7">C105</text>
<text x="21.9" y="140.3">C3</text>
<text x="33" y="139.3">R3</text>
<text x="33" y="141.8">10k</text>
<text x="46.2" y="140.6">EN</text>
<text x="60.4" y="140.6">FB</text>
<text x="77.5" y="141.8">1M</text>
<text x="77.5" y="139.9">R12</text>
<text x="86.4" y="138">C10</text>
<text x="86.4" y="140.6">10n</text>
<text x="96.8" y="139">C13</text>
<text x="105.7" y="139">C16</text>
<text x="198.1" y="139.3">10n</text>
<text x="210.1" y="140.8">GND</text>
<text x="274.3" y="143.1">TP9</text>
<text x="46.2" y="144.4">DELAY</text>
<text x="52.9" y="149.4" transform="rotate(-90 52.9 149.4)">GND</text>
<text x="55.5" y="149.4" transform="rotate(-90 55.5 149.4)">PAD</text>
<text x="58" y="149.4" transform="rotate(-90 58 149.4)">NC</text>
<text x="60.2" y="144.4">PG</text>
<text x="77.5" y="147.5">R16</text>
<text x="77.5" y="149.5">245k</text>
<text x="193.5" y="148.4">GND</text>
<text x="260.2" y="145.6">-10V</text>
<text x="274.3" y="145.6">5020</text>
<text x="17" y="151">GND</text>
<text x="91.9" y="151">GND</text>
<text x="72.9" y="158.6">GND</text>
<text x="51.3" y="162.4">GND</text>
<text x="52" y="166">U4</text>
<text x="82.1" y="166">+3.3V</text>
<text x="135.2" y="166">U13</text>
<text x="45" y="173.6">VIN</text>
<text x="47.2" y="168.5">TPS7B8601B</text>
<text x="56.8" y="173.6">VOUT</text>
<text x="129.3" y="168.5">TPS7A0518PDBV</text>
<text x="132.6" y="173.6">IN</text>
<text x="137.9" y="173.6">OUT</text>
<text x="151" y="168.5">+1V8</text>
<text x="21.9" y="177.1">C5</text>
<text x="30.5" y="177.4">R5</text>
<text x="30.5" y="179.9">10k</text>
<text x="45" y="177.4">EN</text>
<text x="59.2" y="177.4">FB</text>
<text x="76.2" y="178.7">1M</text>
<text x="76.2" y="176.8">R14</text>
<text x="85.1" y="174.9">C12</text>
<text x="85.1" y="177.4">10n</text>
<text x="95.5" y="175.9">C15</text>
<text x="104.4" y="175.9">C18</text>
<text x="114.3" y="177.4">1u</text>
<text x="114.3" y="174.8">C62</text>
<text x="121.9" y="179.9">10k</text>
<text x="121.9" y="177.4">R53</text>
<text x="132.6" y="176.1">EN</text>
<text x="138" y="179.8" transform="rotate(-90 138 179.8)">GND</text>
<text x="156.2" y="177.4">1u</text>
<text x="156.2" y="174.8">C65</text>
<text x="45" y="181.2">DELAY</text>
<text x="59" y="181.2">PG</text>
<text x="76.2" y="184.4">R18</text>
<text x="17" y="189.1">GND</text>
<text x="51.7" y="186.2" transform="rotate(-90 51.7 186.2)">GND</text>
<text x="54.2" y="186.2" transform="rotate(-90 54.2 186.2)">PAD</text>
<text x="56.7" y="186.2" transform="rotate(-90 56.7 186.2)">NC</text>
<text x="76.2" y="186.3">245k</text>
<text x="90.7" y="189.1">GND</text>
<text x="109.7" y="187.8">GND</text>
<text x="135.1" y="189.1">GND</text>
<text x="151.6" y="187.8">GND</text>
<text x="71.6" y="192.9">GND</text>
<text x="50" y="199.2">GND</text>
</g>
<g font-size="1.8" fill="#0000c2">
<text x="57.5" y="14.3">5V</text>
<text x="61" y="14.3">to</text>
<text x="64" y="14.3">+/-12V</text>
<text x="73.2" y="14.3">Switching</text>
<text x="83.3" y="14.3">Regulator</text>
<text x="94.5" y="15.1">VPOS =</text>
<text x="94.5" y="17.1">VNEG =</text>
<text x="103.2" y="17.1">12.13V</text>
<text x="103.3" y="15.1">12.03V</text>
<text x="238" y="23">VCC =</text>
<text x="246.7" y="23">5.02V</text>
<text x="238" y="25">VEE =</text>
<text x="245.3" y="25">-5.04V</text>
<text x="205.3" y="30.6">+/-5V</text>
<text x="213.2" y="30.6">LDO</text>
<text x="53.7" y="89.3">LDOs</text>
<text x="237" y="93.3">VCC =</text>
<text x="237" y="95.4">VEE =</text>
<text x="244.3" y="95.4">-10.055V</text>
<text x="244.5" y="93.3">10.115V</text>
<text x="205.7" y="100.7">+/-10V</text>
<text x="214.9" y="100.7">LDO</text>
</g>
<g font-size="1.8" fill="#840084">
<text x="129.1" y="15.2" transform="rotate(-90 129.1 15.2)">5020</text>
<text x="272.6" y="22.8" transform="rotate(-90 272.6 22.8)">5020</text>
<text x="50.8" y="28.8">16V</text>
<text x="115.8" y="26.6">10u</text>
<text x="116" y="28.7">25V</text>
<text x="126" y="26.6">10u</text>
<text x="126.2" y="28.7">25V</text>
<text x="251.5" y="35.2">100V</text>
<text x="265.7" y="33">10u</text>
<text x="265.9" y="35">25V</text>
<text x="274.3" y="33.5">47u</text>
<text x="274.5" y="35.4">35V</text>
<text x="173" y="47">10u</text>
<text x="181.9" y="47">10u</text>
<text x="138.4" y="51.7">25V</text>
<text x="173.2" y="49">25V</text>
<text x="182" y="49">25V</text>
<text x="173" y="58.4">10u</text>
<text x="181.9" y="58.4">10u</text>
<text x="173.2" y="60.4">25V</text>
<text x="182" y="60.4">25V</text>
<text x="252.7" y="65.6">100V</text>
<text x="265.7" y="63.5">10u</text>
<text x="265.9" y="65.5">25V</text>
<text x="274.3" y="63.9">47u</text>
<text x="274.5" y="65.9">35V</text>
<text x="25.5" y="66.9">16V</text>
<text x="48.3" y="66.9">16V</text>
<text x="136.8" y="67.3" transform="rotate(-90 136.8 67.3)">5020</text>
<text x="198.1" y="69.4">16V</text>
<text x="122.2" y="77.4">10u</text>
<text x="132.3" y="77.4">10u</text>
<text x="274.3" y="75.8">5020</text>
<text x="122.4" y="79.5">25V</text>
<text x="132.5" y="79.5">25V</text>
<text x="272.6" y="94" transform="rotate(-90 272.6 94)">5020</text>
<text x="23.1" y="105.4">10u</text>
<text x="23.3" y="107.4">25V</text>
<text x="87.6" y="106.3">100V</text>
<text x="98.1" y="104.1">10u</text>
<text x="98.2" y="106.1">25V</text>
<text x="106.9" y="104.1">10u</text>
<text x="107.1" y="106.1">25V</text>
<text x="116.8" y="106.3">16V</text>
<text x="158.8" y="106.3">16V</text>
<text x="251.5" y="106.3">100V</text>
<text x="265.7" y="104.1">10u</text>
<text x="265.9" y="106.1">25V</text>
<text x="173" y="115.5">10u</text>
<text x="173.2" y="117.6">25V</text>
<text x="181.9" y="115.5">10u</text>
<text x="182" y="117.6">25V</text>
<text x="173" y="127">10u</text>
<text x="173.2" y="129">25V</text>
<text x="181.9" y="127">10u</text>
<text x="182" y="129">25V</text>
<text x="252.7" y="136.8">100V</text>
<text x="265.7" y="134.6">10u</text>
<text x="265.9" y="136.6">25V</text>
<text x="21.9" y="142.2">10u</text>
<text x="86.4" y="143.1">100V</text>
<text x="96.8" y="140.9">10u</text>
<text x="97" y="143">25V</text>
<text x="105.7" y="140.9">10u</text>
<text x="105.8" y="143">25V</text>
<text x="198.1" y="141.8">16V</text>
<text x="22" y="144.2">25V</text>
<text x="21.9" y="179">10u</text>
<text x="85.1" y="179.9">100V</text>
<text x="95.5" y="177.8">10u</text>
<text x="95.7" y="179.8">25V</text>
<text x="104.4" y="177.8">10u</text>
<text x="104.6" y="179.8">25V</text>
<text x="114.3" y="179.9">16V</text>
<text x="156.2" y="179.9">16V</text>
<text x="22" y="181.1">25V</text>
</g>
<g font-size="1.8" fill="#a90000">
<text x="34.9" y="20.1">2</text>
<text x="42.5" y="20.1">3</text>
<text x="39.1" y="27.4" transform="rotate(-90 39.1 27.4)">1</text>
<text x="64.1" y="41.7">1</text>
<text x="81.2" y="41.7">23</text>
<text x="202.5" y="40.4">1</text>
<text x="219.7" y="40.4">10</text>
<text x="64.1" y="44.2">7</text>
<text x="81.2" y="44.2">22</text>
<text x="81.2" y="46.7">17</text>
<text x="202.5" y="45.5">2</text>
<text x="220.3" y="42.9">9</text>
<text x="64.1" y="51.8">5</text>
<text x="81.2" y="51.8">16</text>
<text x="202.5" y="50.5">3</text>
<text x="220.3" y="48">8</text>
<text x="220.3" y="53.1">7</text>
<text x="64.1" y="54.4">4</text>
<text x="64.1" y="59.4">8</text>
<text x="81.2" y="56.9">15</text>
<text x="202.5" y="55.6">5</text>
<text x="220.3" y="55.6">6</text>
<text x="63.5" y="64.5">10</text>
<text x="64.1" y="62">9</text>
<text x="81.2" y="62">13</text>
<text x="81.2" y="64.5">18</text>
<text x="211.8" y="60.4" transform="rotate(-90 211.8 60.4)">4</text>
<text x="63.5" y="67.1">11</text>
<text x="81.2" y="69.6">21</text>
<text x="70.9" y="77.5" transform="rotate(-90 70.9 77.5)">19</text>
<text x="73.4" y="77.5" transform="rotate(-90 73.4 77.5)">25</text>
<text x="75.9" y="76.9" transform="rotate(-90 75.9 76.9)">2</text>
<text x="43.7" y="98.8">8</text>
<text x="66.6" y="98.8">1</text>
<text x="132.6" y="98.8">1</text>
<text x="132.6" y="101.3">3</text>
<text x="145.3" y="98.8">5</text>
<text x="43.7" y="102.6">7</text>
<text x="43.7" y="106.4">3</text>
<text x="66.6" y="106.4">6</text>
<text x="66.6" y="102.6">2</text>
<text x="139.4" y="108.7" transform="rotate(-90 139.4 108.7)">2</text>
<text x="202.5" y="111.5">1</text>
<text x="219.7" y="111.5">10</text>
<text x="53.1" y="116.3" transform="rotate(-90 53.1 116.3)">5</text>
<text x="55.6" y="117.5" transform="rotate(-90 55.6 117.5)">PAD</text>
<text x="58.2" y="116.3" transform="rotate(-90 58.2 116.3)">4</text>
<text x="202.5" y="116.6">2</text>
<text x="220.3" y="114">9</text>
<text x="220.3" y="119.1">8</text>
<text x="202.5" y="121.7">3</text>
<text x="220.3" y="124.2">7</text>
<text x="202.5" y="126.7">5</text>
<text x="211.8" y="131.5" transform="rotate(-90 211.8 131.5)">4</text>
<text x="220.3" y="126.7">6</text>
<text x="42.5" y="135.6">8</text>
<text x="65.3" y="135.6">1</text>
<text x="42.5" y="139.4">7</text>
<text x="42.5" y="143.3">3</text>
<text x="65.3" y="143.3">6</text>
<text x="65.3" y="139.4">2</text>
<text x="51.8" y="153.1" transform="rotate(-90 51.8 153.1)">5</text>
<text x="54.4" y="154.3" transform="rotate(-90 54.4 154.3)">PAD</text>
<text x="56.9" y="153.1" transform="rotate(-90 56.9 153.1)">4</text>
<text x="41.2" y="172.5">8</text>
<text x="64.1" y="172.5">1</text>
<text x="130.1" y="172.5">1</text>
<text x="142.8" y="172.5">5</text>
<text x="41.2" y="176.3">7</text>
<text x="64.1" y="176.3">2</text>
<text x="130.1" y="175">3</text>
<text x="41.2" y="180.1">3</text>
<text x="64.1" y="180.1">6</text>
<text x="136.9" y="182.3" transform="rotate(-90 136.9 182.3)">2</text>
<text x="50.5" y="189.9" transform="rotate(-90 50.5 189.9)">5</text>
<text x="53.1" y="191.1" transform="rotate(-90 53.1 191.1)">PAD</text>
<text x="55.6" y="189.9" transform="rotate(-90 55.6 189.9)">4</text>
</g>
<g font-size="1.8" fill="#0f0f0f">
<text x="115.6" y="20">VPOS</text>
<text x="171.4" y="37.8">VPOS</text>
<text x="171.4" y="63.2">VNEG</text>
<text x="125.7" y="70.8">VNEG</text>
<text x="171.4" y="106.3">VPOS</text>
<text x="171.4" y="131.7">VNEG</text>
</g>
<g font-size="1.4" fill="#840084">
<text x="128" y="16.3" transform="rotate(-90 128 16.3)">TP</text>
<text x="271.5" y="23.9" transform="rotate(-90 271.5 23.9)">TP</text>
<text x="135.6" y="68.3" transform="rotate(-90 135.6 68.3)">TP</text>
<text x="271.5" y="95" transform="rotate(-90 271.5 95)">TP</text>
</g>
<g font-size="1.4" fill="#a90000">
<text x="271.5" y="70.9" transform="rotate(-90 271.5 70.9)">TP</text>
<text x="271.5" y="142" transform="rotate(-90 271.5 142)">TP</text>
</g>
</svg>
